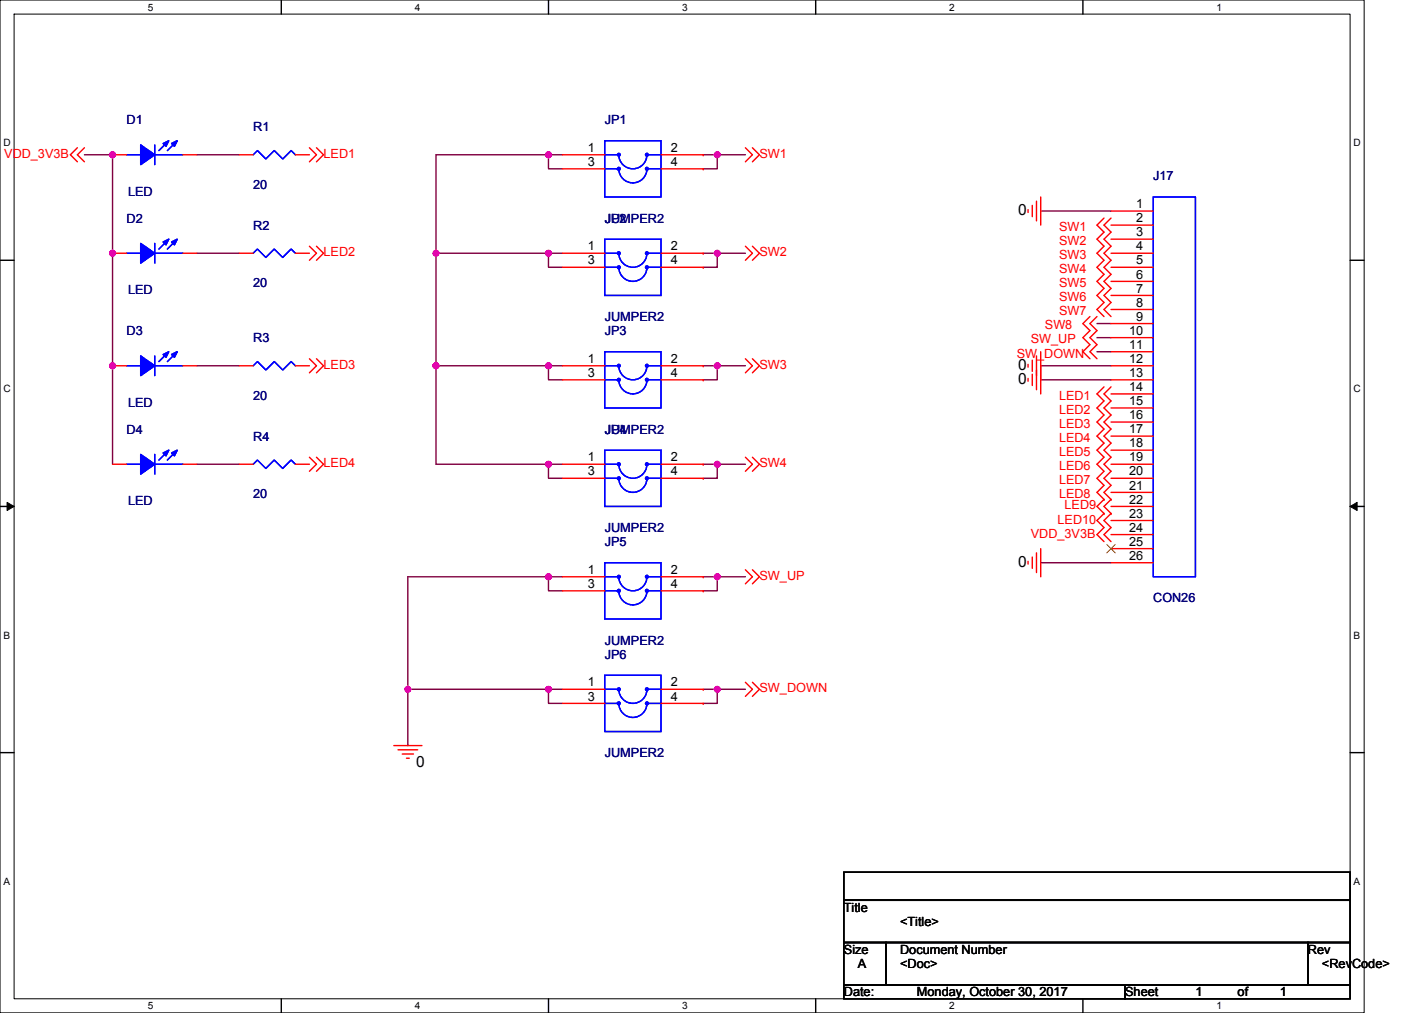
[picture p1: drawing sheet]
<svg xmlns="http://www.w3.org/2000/svg" width="1245mm" height="900mm" viewBox="0 0 1245 900" stroke-linecap="round" stroke-linejoin="round" font-family="sans-serif">
<path d="M0 0h1212v900h-1212zM13 13h1187v874h-1187z" fill="none" stroke="#000" stroke-width=".89"/>
<g fill="#fff">
<path d="M131 1h5v10h-5z"/>
<path d="M131 889h5v10h-5z"/>
</g>
<path d="M250 0v13M250 887v13" fill="none" stroke="#000" stroke-width="1.2"/>
<g fill="#fff">
<path d="M369 1h5v10h-5z"/>
<path d="M369 889h5v10h-5z"/>
</g>
<path d="M487 0v13M487 887v13" fill="none" stroke="#000" stroke-width="1.2"/>
<g fill="#fff">
<path d="M606 1h5v10h-5z"/>
<path d="M606 889h5v10h-5z"/>
</g>
<path d="M725 0v13M725 887v13" fill="none" stroke="#000" stroke-width="1.2"/>
<g fill="#fff">
<path d="M844 1h5v10h-5z"/>
<path d="M844 889h5v10h-5z"/>
</g>
<path d="M962 0v13M962 887v13" fill="none" stroke="#000" stroke-width="1.2"/>
<g fill="#fff">
<path d="M1081 1h5v10h-5z"/>
<path d="M1081 889h5v10h-5z"/>
<path d="M3 122h7v10h-7z"/>
<path d="M1203 122h6v10h-6z"/>
<path d="M3 341h7v10h-7z"/>
<path d="M1203 341h6v10h-6z"/>
</g>
<path d="M0 231h13M1200 231h12" fill="none" stroke="#000" stroke-width="1.2"/>
<g fill="#fff">
<path d="M3 559h6v10h-6z"/>
<path d="M1203 559h6v10h-6z"/>
</g>
<path d="M0 450h13M1200 450h12" fill="none" stroke="#000" stroke-width="1.2"/>
<path d="M6 446l7 4-7 4zM1200 450l6-4v8z" fill="#000" stroke="#000" stroke-width=".89"/>
<g fill="#fff">
<path d="M3 778h6v10h-6z"/>
<path d="M1203 778h6v10h-6z"/>
</g>
<path d="M0 669h13M1200 669h12" fill="none" stroke="#000" stroke-width="1.2"/>
<g fill="none" stroke="#800040" stroke-width="1.2">
<path d="M75 137h25v275M175 137h37M487 137h-100v88M500 137h-13v13h13M625 137h12M662 137h-25v13h-12M925 187h62M175 225h37M387 225v100M387 225h100M487 225h13M487 225v12h13"/>
<path d="M625 225h12M637 225v12h-12M637 225h25M975 300h12M975 287h12M975 312h12M175 325h37M387 325h100v12h13M387 325v87h100v13h13M487 325h13M625 325h12M637 325v12h-12"/>
<path d="M637 325h25M925 325h62M925 337h62M175 412h37M487 412h13M625 412h12M637 412v13h-12M637 412h25M925 500h62M487 512h13M625 512h12M637 512v13h-12"/>
<path d="M637 512h25M500 525h-13v-13h-125v100M362 612v50M362 612h125v13h13M487 612h13M625 612h12M637 612v13h-12M637 612h25"/>
</g>
<g fill="#f0f" stroke="#f0f" stroke-width="1.2">
<circle cx="637" cy="137" r="2.5"/>
<circle cx="637" cy="512" r="2.5"/>
<circle cx="637" cy="412" r="2.5"/>
<circle cx="637" cy="325" r="2.5"/>
<circle cx="637" cy="225" r="2.5"/>
<circle cx="637" cy="612" r="2.5"/>
<circle cx="387" cy="325" r="2.5"/>
<circle cx="387" cy="225" r="2.5"/>
<circle cx="487" cy="225" r="2.5"/>
<circle cx="487" cy="325" r="2.5"/>
<circle cx="487" cy="412" r="2.5"/>
<circle cx="487" cy="512" r="2.5"/>
<circle cx="487" cy="612" r="2.5"/>
<circle cx="362" cy="612" r="2.5"/>
<circle cx="487" cy="137" r="2.5"/>
<circle cx="100" cy="137" r="2.5"/>
<circle cx="100" cy="225" r="2.5"/>
<circle cx="100" cy="325" r="2.5"/>
</g>
<g fill="none" stroke="#f00" stroke-width="1.2">
<path d="M921 179v17M925 175v25M914 186v3M917 182v10M981 194l-6 6 6 6-6 6 6 7-6 6 6 6-6 6 6 7-6 6 6 6-6 6 6 7M987 194l-6 6 6 6-6 6 6 7-6 6 6 6-6 6 6 7-6 6 6 6-6 6 6 7M969 281l-7 6 7 7-7 6 7 6-7 6 7 7M975 281l-6 6 6 7-6 6 6 6-6 6 6 7M917 320v10M921 316v18M925 312v25M914 324v2"/>
<path d="M914 336v3M917 332v10M921 329v17M925 325v25M981 344l-6 6 6 6-6 6 6 7-6 6 6 6-6 6 6 7-6 6 6 6-6 6 6 7-6 6 6 6-6 6 6 7-6 6M987 344l-6 6 6 6-6 6 6 7-6 6 6 6-6 6 6 7-6 6 6 6-6 6 6 7-6 6 6 6-6 6 6 7M914 499v2M917 495v10M921 491v18M925 487v25M350 662h25M354 666h17"/>
<path d="M357 670h10M361 674h3"/>
</g>
<circle cx="981" cy="444" r=".6" fill="#f00"/>
<path d="M975 450l6 6" fill="none" stroke="#f00" stroke-width="1.2"/>
<circle cx="981" cy="456" r=".6" fill="#f00"/>
<path d="M987 444l-6 6" fill="none" stroke="#f00" stroke-width="1.2"/>
<circle cx="987" cy="444" r=".6" fill="#f00"/>
<path d="M981 450l6 6" fill="none" stroke="#f00" stroke-width="1.2"/>
<circle cx="987" cy="456" r=".6" fill="#f00"/>
<g fill="none" stroke="#f00" stroke-width="1.2">
<path d="M69 131l-6 6 6 7M75 131l-6 6 6 7M100 137h13M162 137h13M275 131l6 6-6 7M281 131l6 6-6 7M662 131l7 6-7 7M669 131l6 6-6 7M275 219l6 6-6 6M281 219l6 6-6 6M662 219l7 6-7 6M669 219l6 6-6 6"/>
<path d="M212 225h13M262 225h13M981 269l-6 6 6 6M987 269l-6 6 6 6M275 319l6 6-6 6M281 319l6 6-6 6M662 319l7 6-7 6M669 319l6 6-6 6M100 412h13M162 412h13M275 406l6 6-6 7M281 406l6 6-6 7"/>
<path d="M662 406l7 6-7 7M669 406l6 6-6 7M981 456l-6 6 6 7-6 6 6 6M987 456l-6 6 6 7-6 6 6 6M662 506l7 6-7 7M669 506l6 6-6 7M500 612h37M587 612h38M662 606l7 6-7 7M669 606l6 6-6 7"/>
</g>
<path d="M750 775h450v25h-450zM750 800h450v37h-450zM750 837h37v38h-37zM787 837h375v38h-375zM1162 837h38v38h-38zM750 875h250v12h-250zM1000 875h200v12h-200z" fill="none" stroke="#000" stroke-width="1.2"/>
<g fill="none" stroke="#00f" stroke-width="1.2">
<path d="M113 137h12M137 129v17M137 137h25M149 126l-8 8M156 126l-7 8M225 225l4-4 7 8 8-8 7 8 8-8 3 4M113 412h12M137 404v17M137 412h25M149 401l-8 8M156 401l-7 8M537 600h50v50h-50z"/>
<path d="M537 612h13M550 612a12 12 0 0 0 12 13 12 12 0 0 0 13-13M575 612h12M537 625h13a12 12 0 0 0 12 12 12 12 0 0 0 13-12h12"/>
</g>
<g fill="#00f" stroke="#00f" stroke-width="1.2">
<path d="M125 129l12 8-12 9z" fill-rule="evenodd"/>
<path d="M152 128l6-3-3 5z" fill-rule="evenodd"/>
<path d="M145 128l5-3-3 5z" fill-rule="evenodd"/>
<path d="M125 129l12 8-12 9z" fill-rule="evenodd"/>
<path d="M152 128l6-3-3 5z" fill-rule="evenodd"/>
<path d="M145 128l5-3-3 5z" fill-rule="evenodd"/>
<path d="M125 404l12 8-12 9z" fill-rule="evenodd"/>
<path d="M152 402l6-2-3 5z" fill-rule="evenodd"/>
<path d="M145 402l5-2-3 5z" fill-rule="evenodd"/>
<path d="M125 404l12 8-12 9z" fill-rule="evenodd"/>
<path d="M152 402l6-2-3 5z" fill-rule="evenodd"/>
<path d="M145 402l5-2-3 5z" fill-rule="evenodd"/>
<circle cx="575" cy="625" r="1.2"/>
<circle cx="575" cy="612" r="1.2"/>
<circle cx="550" cy="612" r="1.2"/>
<circle cx="550" cy="625" r="1.2"/>
</g>
<circle cx="625" cy="612" r=".6" fill="#f00"/>
<path d="M500 625h37M587 625h38" fill="none" stroke="#f00" stroke-width="1.2"/>
<circle cx="625" cy="625" r=".6" fill="#f00"/>
<path d="M537 212h50v50h-50zM537 237h13a12 12 0 0 0 12 13 12 12 0 0 0 13-13h12M537 225h13a12 12 0 0 0 12 12 12 12 0 0 0 13-12h12" fill="none" stroke="#00f" stroke-width="1.2"/>
<g fill="#00f" stroke="#00f" stroke-width="1.2">
<circle cx="575" cy="237" r="1.2"/>
<circle cx="575" cy="225" r="1.2"/>
<circle cx="550" cy="225" r="1.2"/>
<circle cx="550" cy="237" r="1.2"/>
</g>
<path d="M500 225h37M587 225h38" fill="none" stroke="#f00" stroke-width="1.2"/>
<circle cx="625" cy="225" r=".6" fill="#f00"/>
<path d="M500 237h37M587 237h38" fill="none" stroke="#f00" stroke-width="1.2"/>
<circle cx="625" cy="237" r=".6" fill="#f00"/>
<path d="M137 216v18M149 214l-8 7M156 214l-7 7M113 225h12M137 225h25M225 325l4-4 7 8 8-8 7 8 8-8 3 4M537 400h50v50h-50zM537 412h13M550 412a12 12 0 0 0 12 13 12 12 0 0 0 13-13M575 412h12M537 425h13a12 12 0 0 0 12 12 12 12 0 0 0 13-12h12" fill="none" stroke="#00f" stroke-width="1.2"/>
<g fill="#00f" stroke="#00f" stroke-width="1.2">
<path d="M125 216l12 9-12 9z" fill-rule="evenodd"/>
<path d="M152 215l6-3-3 5z" fill-rule="evenodd"/>
<path d="M145 215l5-3-3 5z" fill-rule="evenodd"/>
<path d="M125 216l12 9-12 9z" fill-rule="evenodd"/>
<path d="M152 215l6-3-3 5z" fill-rule="evenodd"/>
<path d="M145 215l5-3-3 5z" fill-rule="evenodd"/>
<circle cx="575" cy="425" r="1.2"/>
<circle cx="575" cy="412" r="1.2"/>
<circle cx="550" cy="412" r="1.2"/>
<circle cx="550" cy="425" r="1.2"/>
</g>
<path d="M100 225h13M162 225h13M212 325h13M262 325h13M500 412h37M587 412h38" fill="none" stroke="#f00" stroke-width="1.2"/>
<circle cx="625" cy="412" r=".6" fill="#f00"/>
<path d="M500 425h37M587 425h38" fill="none" stroke="#f00" stroke-width="1.2"/>
<circle cx="625" cy="425" r=".6" fill="#f00"/>
<path d="M537 125h50v50h-50zM537 137h13a12 12 0 0 0 12 13 12 12 0 0 0 13-13h12M537 150h13a12 12 0 0 0 12 12 12 12 0 0 0 13-12h12M1025 175h37v337h-37zM225 412l4-3 7 7 8-7 7 7 8-7 3 3" fill="none" stroke="#00f" stroke-width="1.2"/>
<g fill="none" stroke="#f00" stroke-width="1.2">
<path d="M500 137h37M587 137h38M987 187h38M987 200h38M987 212h38M987 225h38M987 237h38M987 250h38M987 262h38M987 275h38M987 287h38M987 300h38"/>
<path d="M987 312h38M987 325h38M987 337h38M987 350h38M987 362h38M987 375h38M987 387h38M987 400h38M212 412h13M262 412h13M987 412h38M987 425h38"/>
<path d="M987 437h38M987 450h38M987 462h38M987 475h38M987 487h38M987 500h38"/>
</g>
<path d="M984 484l7 7M991 484l-7 7" fill="none" stroke="#804000" stroke-width=".89"/>
<g fill="#00f" stroke="#00f" stroke-width="1.2">
<circle cx="575" cy="150" r="1.2"/>
<circle cx="575" cy="137" r="1.2"/>
<circle cx="550" cy="137" r="1.2"/>
<circle cx="550" cy="150" r="1.2"/>
</g>
<circle cx="625" cy="137" r=".6" fill="#f00"/>
<path d="M500 150h37M587 150h38" fill="none" stroke="#f00" stroke-width="1.2"/>
<circle cx="625" cy="150" r=".6" fill="#f00"/>
<path d="M137 316v18M149 314l-8 7M156 314l-7 7M537 312h50v50h-50zM113 325h12M137 325h25M537 337h13a12 12 0 0 0 12 13 12 12 0 0 0 13-13h12M537 325h13a12 12 0 0 0 12 12 12 12 0 0 0 13-12h12" fill="none" stroke="#00f" stroke-width="1.2"/>
<g fill="#00f" stroke="#00f" stroke-width="1.2">
<path d="M125 316l12 9-12 9z" fill-rule="evenodd"/>
<path d="M152 315l6-3-3 5z" fill-rule="evenodd"/>
<path d="M145 315l5-3-3 5z" fill-rule="evenodd"/>
<path d="M125 316l12 9-12 9z" fill-rule="evenodd"/>
<path d="M152 315l6-3-3 5z" fill-rule="evenodd"/>
<path d="M145 315l5-3-3 5z" fill-rule="evenodd"/>
<circle cx="575" cy="337" r="1.2"/>
<circle cx="575" cy="325" r="1.2"/>
<circle cx="550" cy="325" r="1.2"/>
<circle cx="550" cy="337" r="1.2"/>
</g>
<path d="M100 325h13M162 325h13M500 325h37M587 325h38" fill="none" stroke="#f00" stroke-width="1.2"/>
<circle cx="625" cy="325" r=".6" fill="#f00"/>
<path d="M500 337h37M587 337h38" fill="none" stroke="#f00" stroke-width="1.2"/>
<circle cx="625" cy="337" r=".6" fill="#f00"/>
<path d="M537 500h50v50h-50zM537 512h13M550 512a12 12 0 0 0 12 13 12 12 0 0 0 13-13M575 512h12M537 525h13a12 12 0 0 0 12 12 12 12 0 0 0 13-12h12" fill="none" stroke="#00f" stroke-width="1.2"/>
<g fill="#00f" stroke="#00f" stroke-width="1.2">
<circle cx="575" cy="525" r="1.2"/>
<circle cx="575" cy="512" r="1.2"/>
<circle cx="550" cy="512" r="1.2"/>
<circle cx="550" cy="525" r="1.2"/>
</g>
<path d="M500 512h37M587 512h38" fill="none" stroke="#f00" stroke-width="1.2"/>
<circle cx="625" cy="512" r=".6" fill="#f00"/>
<path d="M500 525h37M587 525h38" fill="none" stroke="#f00" stroke-width="1.2"/>
<circle cx="625" cy="525" r=".6" fill="#f00"/>
<path d="M225 137l4-3 7 7 8-7 7 7 8-7 3 3" fill="none" stroke="#00f" stroke-width="1.2"/>
<path d="M212 137h13M262 137h13" fill="none" stroke="#f00" stroke-width="1.2"/>
<g fill="#f0f" stroke="#f0f" stroke-width="1.2">
<circle cx="637" cy="137" r="2.5"/>
<circle cx="637" cy="512" r="2.5"/>
<circle cx="637" cy="412" r="2.5"/>
<circle cx="637" cy="325" r="2.5"/>
<circle cx="637" cy="225" r="2.5"/>
<circle cx="637" cy="612" r="2.5"/>
<circle cx="387" cy="325" r="2.5"/>
<circle cx="387" cy="225" r="2.5"/>
<circle cx="487" cy="225" r="2.5"/>
<circle cx="487" cy="325" r="2.5"/>
<circle cx="487" cy="412" r="2.5"/>
<circle cx="487" cy="512" r="2.5"/>
<circle cx="487" cy="612" r="2.5"/>
<circle cx="362" cy="612" r="2.5"/>
<circle cx="487" cy="137" r="2.5"/>
<circle cx="100" cy="137" r="2.5"/>
<circle cx="100" cy="225" r="2.5"/>
<circle cx="100" cy="325" r="2.5"/>
</g>
<g font-size="13.7">
<text x="905" y="191">0</text>
<text x="905" y="329">0</text>
<text x="905" y="341">0</text>
<text x="905" y="504">0</text>
<text x="370" y="681">0</text>
</g>
<g font-size="11.2" fill="#000080">
<text x="113" y="110">D1</text>
<text x="537" y="110">JP1</text>
<text x="225" y="116">R1</text>
<text x="1025" y="160">J17</text>
<text x="225" y="168">20</text>
<text x="114" y="174">LED</text>
<text x="113" y="198">D2</text>
<text x="537" y="198">JP2</text>
<text x="537" y="198">JUMPER2</text>
<text x="225" y="204">R2</text>
<text x="225" y="255">20</text>
<text x="114" y="261">LED</text>
<text x="537" y="285">JUMPER2</text>
<text x="113" y="298">D3</text>
<text x="537" y="298">JP3</text>
<text x="225" y="304">R3</text>
<text x="225" y="355">20</text>
<text x="114" y="361">LED</text>
<text x="113" y="385">D4</text>
<text x="537" y="385">JP4</text>
<text x="537" y="385">JUMPER2</text>
<text x="225" y="391">R4</text>
<text x="225" y="443">20</text>
<text x="114" y="449">LED</text>
<text x="537" y="473">JUMPER2</text>
<text x="537" y="485">JP5</text>
<text x="1025" y="535">CON26</text>
<text x="537" y="573">JUMPER2</text>
<text x="537" y="585">JP6</text>
<text x="537" y="673">JUMPER2</text>
</g>
<g font-size="11.2">
<text x="522" y="135">1</text>
<text x="596" y="135">2</text>
<text x="522" y="147">3</text>
<text x="596" y="147">4</text>
<text x="1010" y="185">1</text>
<text x="1010" y="197">2</text>
<text x="1010" y="210">3</text>
<text x="522" y="222">1</text>
<text x="596" y="222">2</text>
<text x="1010" y="222">4</text>
<text x="522" y="235">3</text>
<text x="596" y="235">4</text>
<text x="1010" y="235">5</text>
<text x="1010" y="247">6</text>
<text x="1010" y="260">7</text>
<text x="1010" y="272">8</text>
<text x="1010" y="285">9</text>
<text x="1003" y="297">10</text>
<text x="1003" y="310">11</text>
<text x="522" y="322">1</text>
<text x="596" y="322">2</text>
<text x="1003" y="322">12</text>
<text x="522" y="335">3</text>
<text x="596" y="335">4</text>
<text x="1003" y="335">13</text>
<text x="1003" y="347">14</text>
<text x="1003" y="360">15</text>
<text x="1003" y="372">16</text>
<text x="1003" y="385">17</text>
<text x="1003" y="397">18</text>
<text x="522" y="410">1</text>
<text x="596" y="410">2</text>
<text x="1003" y="410">19</text>
<text x="522" y="422">3</text>
<text x="596" y="422">4</text>
<text x="1003" y="422">20</text>
<text x="1003" y="435">21</text>
<text x="1003" y="447">22</text>
<text x="1003" y="460">23</text>
<text x="1003" y="472">24</text>
<text x="1003" y="485">25</text>
<text x="1003" y="497">26</text>
<text x="522" y="510">1</text>
<text x="596" y="510">2</text>
<text x="522" y="522">3</text>
<text x="596" y="522">4</text>
<text x="522" y="610">1</text>
<text x="596" y="610">2</text>
<text x="522" y="622">3</text>
<text x="596" y="622">4</text>
<text x="750" y="810">Title</text>
<text x="800" y="823">&lt;Title&gt;</text>
<text x="750" y="847">Size</text>
<text x="800" y="847">Document Number</text>
<text x="1162" y="847">Rev</text>
<text x="762" y="860">A</text>
<text x="800" y="860">&lt;Doc&gt;</text>
<text x="1175" y="860">&lt;RevCode&gt;</text>
<text x="750" y="885">Date:</text>
<text x="815" y="885">Monday, October 30, 2017</text>
<text x="1000" y="885">Sheet</text>
<text x="1062" y="885">1</text>
<text x="1100" y="885">of</text>
<text x="1137" y="885">1</text>
</g>
<g font-size="11.2" fill="#f00">
<text x="4" y="140">VDD_3V3B</text>
<text x="287" y="140">LED1</text>
<text x="675" y="140">SW1</text>
<text x="941" y="205">SW1</text>
<text x="941" y="218">SW2</text>
<text x="287" y="228">LED2</text>
<text x="675" y="228">SW2</text>
<text x="941" y="230">SW3</text>
<text x="941" y="243">SW4</text>
<text x="941" y="255">SW5</text>
<text x="941" y="268">SW6</text>
<text x="941" y="280">SW7</text>
<text x="929" y="293">SW8</text>
<text x="916" y="305">SW_UP</text>
<text x="904" y="318">SW_DOWN</text>
<text x="287" y="328">LED3</text>
<text x="675" y="328">SW3</text>
<text x="941" y="355">LED1</text>
<text x="941" y="368">LED2</text>
<text x="941" y="380">LED3</text>
<text x="941" y="393">LED4</text>
<text x="941" y="405">LED5</text>
<text x="287" y="415">LED4</text>
<text x="675" y="415">SW4</text>
<text x="941" y="418">LED6</text>
<text x="941" y="430">LED7</text>
<text x="941" y="443">LED8</text>
<text x="946" y="453">LED9</text>
<text x="940" y="465">LED10</text>
<text x="916" y="478">VDD_3V3B</text>
<text x="675" y="515">SW_UP</text>
<text x="675" y="615">SW_DOWN</text>
</g>
<g font-size="8.9">
<text x="131" y="9">5</text>
<text x="369" y="9">4</text>
<text x="606" y="9">3</text>
<text x="844" y="9">2</text>
<text x="1081" y="9">1</text>
<text x="3" y="130">D</text>
<text x="1203" y="130">D</text>
<text x="3" y="349">C</text>
<text x="1203" y="349">C</text>
<text x="3" y="567">B</text>
<text x="1203" y="567">B</text>
<text x="3" y="786">A</text>
<text x="1203" y="786">A</text>
<text x="131" y="897">5</text>
<text x="369" y="897">4</text>
<text x="606" y="897">3</text>
<text x="844" y="897">2</text>
<text x="1081" y="897">1</text>
</g>
</svg>
